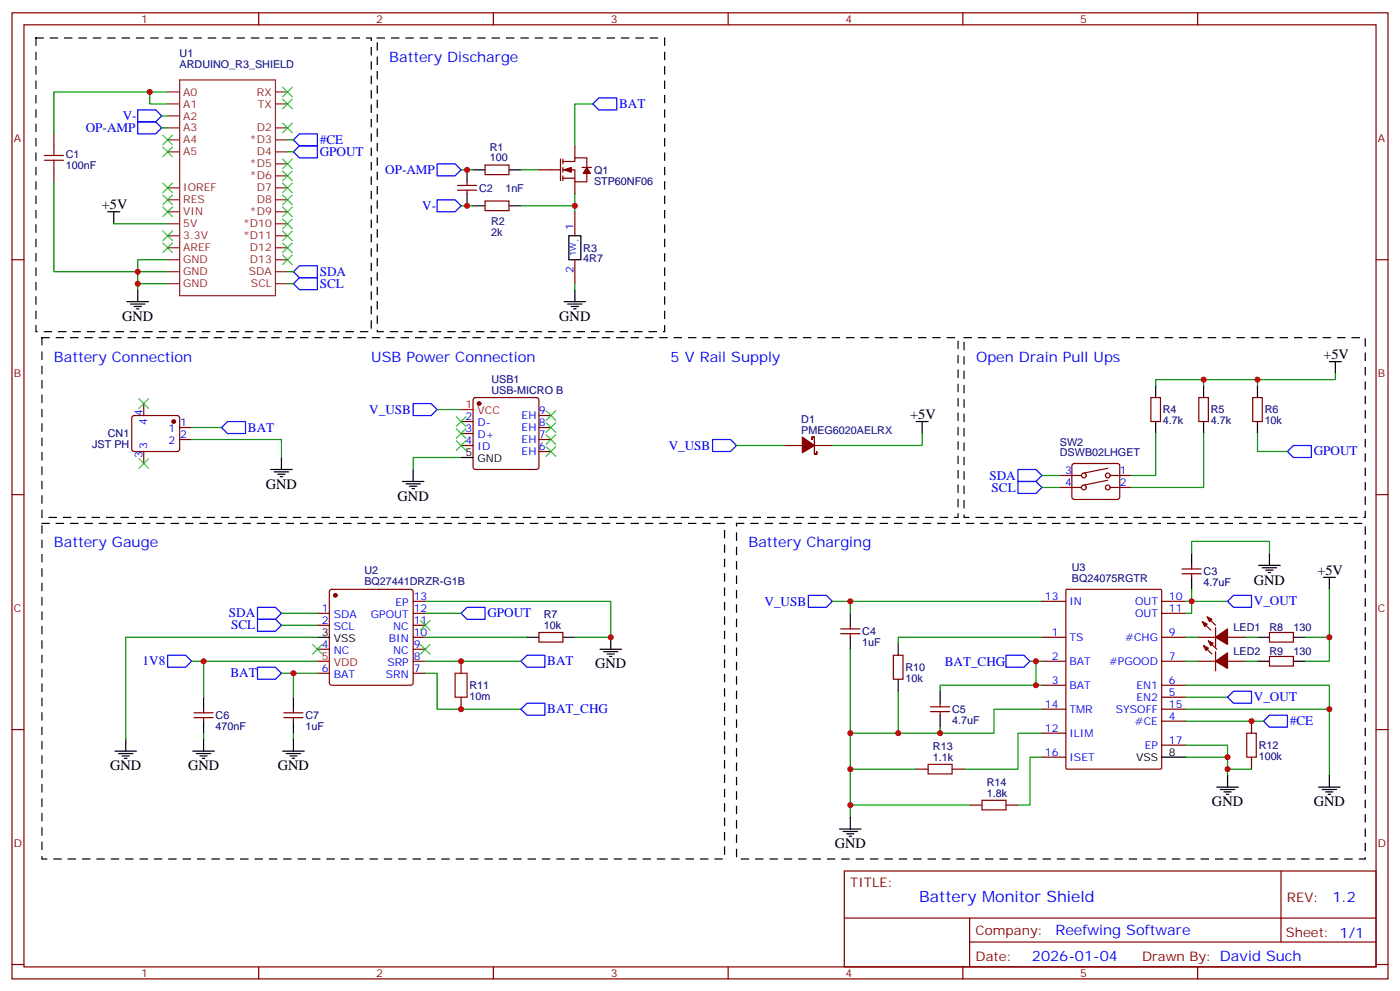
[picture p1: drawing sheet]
<svg xmlns="http://www.w3.org/2000/svg" width="412mm" height="292mm" viewBox="0 0 412 292" stroke-linecap="round" stroke-linejoin="round" font-family="sans-serif">
<g fill="none" stroke="#870000" stroke-width=".35">
<path d="M3.5 3.8h405.4v284.3h-405.4zM7.1 7.3h398.2v277.3h-398.2zM76.2 3.8v3.5M145.3 3.8v3.5M214.5 3.8v3.5M283.6 3.8v3.5M352.8 3.8v3.5M15.9 39.4v3.5M15.9 50v3.5M134.8 54.6h5.6M134.8 56h5.6M137.6 53.5v1.1"/>
<path d="M137.6 56v1M142.9 48.6h7v2.8h-7zM142.9 59.2h7v2.8h-7zM158.7 50h6.4M165.1 46.8v6.4M165.8 47.5h3.5v-1h3.6v2.8M165.8 50h3.5v3.5h3.6v-2.5M165.8 52.5h3.5M165.8 46.8v1.4M165.8 49.3v1.4M165.8 51.8v1.4M169.3 42.9v3.6"/>
<path d="M169.3 53.5v3.5M171.4 49.3h2.9M3.5 76.4h3.6M169.3 62.3v7.1M169.3 76.4v7.1M405.3 76.4h3.6M42.3 118.8v3.5M139.6 117.2l.5-.2h17.9l.5 .2 .2 .5v19.8l-.2 .5-.5 .2h-17.9l-.5-.3-.3-.4v-19.8zM339 117h2.8v7.1h-2.8zM353.1 117h2.9v7.1h-2.9zM369 117h2.8v7.1h-2.8zM39 122.5l.5-.2h12.7l.5 .2 .2 .5v9.5l-.7 .4-13-.1-.4-.6v-9.2z"/>
<path d="M42.3 132.9v3.5M52.9 125.8h3.5M52.9 129.4h3.5M135.8 124.1h3.5M135.8 127.6h3.5M135.8 131.1h3.5M158.7 125.8h3.6M158.7 129.4h3.6M158.7 122.3h3.6M158.7 132.9h3.6M231.1 131.1h5.3M239.2 128.7h.7z"/>
<path d="M239.2 128.7v.7zM239.9 133.6h.7zM239.9 128.7v4.9M239.9 131.1h5.3M240.6 132.9v.7zM312.2 139.9h6.4M316 136.6l.4-.2h12.7l.5 .2 .2 .5v9.5l-.7 .4-12.9-.1-.5-.6v-9.2zM326.3 137.8l-7 1.4M327 139.9h6.4M3.5 145.6h3.6M312.2 143.5h6.4M326.3 141.4l-7 1.4"/>
<path d="M327 143.5h6.4M405.3 145.6h3.6M97.2 173.7l.5-.2h23.3l.5 .2 .2 .5v26.8l-.2 .5-.5 .2h-23.3l-.5-.3-.2-.4v-26.8zM121.7 177h3.5M306.9 177h7.1M314 173.6l.3-.1h27.5l.3 .1 .1 52.4-.2 .3-27.7 .1-.3-.2zM342.2 177h7M348.2 167.5h5.6M348.2 168.9h5.6M351 166.4v1.1M351 168.9v1M93.5 180.5h3.5"/>
<path d="M93.5 184h3.5M93.5 191.1h3.5M93.5 198.2h3.5M121.7 180.5h3.5M121.7 184h3.5M121.7 191.1h3.5M121.7 198.2h3.5M121.7 194.6h3.5M121.7 187.6h3.5M135.8 194.6v3.6M158.7 186.2h7.1v2.8h-7.1zM247.6 185.1h5.7"/>
<path d="M247.6 186.5h5.7M250.5 184v1.1M250.5 186.5v1.1M263.2 192.9h2.8v7h-2.8zM306.9 194.6h7.1M306.9 187.6h7.1M342.2 180.5h7M342.2 194.6h7M342.2 187.6h7M352.8 194.6h5.3M352.8 187.6h5.3M354.2 183l2.5 2.5"/>
<path d="M354.5 190l2.5 2.5M355.6 181.6l2.5 2.4M356 188.6l2.4 2.5M358.1 184.7v5.7M358.1 191.8v5.6M361.6 194.6h5.3M361.6 187.6h5.3M373.9 186.2h7.1v2.8h-7.1zM373.9 193.2h7.1v2.8h-7.1zM3.5 214.7h3.6M57.1 209.8h5.7M57.1 211.2h5.7"/>
<path d="M60 208.7v1.1M60 211.2v1.1M83.6 209.8h5.7M83.6 211.2h5.7M86.4 208.7v1.1M86.4 211.2v1.1M135.8 205.2v3.5M274.1 208h5.7M274.1 209.4h5.7M276.9 207v1M276.9 209.4v1.1M306.9 201.7h7.1"/>
<path d="M306.9 215.8h7.1M306.9 208.7h7.1M342.2 201.7h7M342.2 212.3h7M342.2 205.2h7M342.2 208.7h7M342.2 219.3h7M368.7 212.3v3.5M405.3 214.7h3.6M269.9 226.4h3.5M280.5 226.4h3.5M285.8 237h3.5"/>
<path d="M296.3 237h3.6M306.9 222.8h7.1M368.7 222.8v3.6M248.7 256.4h156.6v28.2h-156.6zM377.3 256.4v20.9M248.7 270.2h156.5M285.6 277.3h119.6M285.6 270.2v14.1M3.5 283.9h3.6M76.2 284.6v3.5M145.3 284.6v3.5M214.5 284.6v3.5"/>
<path d="M283.6 284.6v3.5M352.8 284.6v3.5M405.3 283.9h3.6"/>
<circle cx="319.3" cy="139.9" r=".71"/>
<circle cx="326.3" cy="139.9" r=".71"/>
<circle cx="319.3" cy="143.5" r=".71"/>
<circle cx="326.3" cy="143.5" r=".71"/>
</g>
<g fill="none" stroke="#8c2424" stroke-width=".35">
<path d="M49.4 27.1h3.5M49.4 30.6h3.5M49.4 37.6h3.5M49.4 34.1h3.5M52.9 23.5h28.2v63.5h-28.2zM81.1 27.1h3.6M81.1 30.6h3.6M81.1 37.6h3.6M49.4 41.2h3.5M49.4 44.7h3.5M49.4 55.3h3.5M49.4 58.8h3.5"/>
<path d="M81.1 41.2h3.6M81.1 44.7h3.6M81.1 48.2h3.6M81.1 51.8h3.6M81.1 55.3h3.6M81.1 58.8h3.6M49.4 62.3h3.5M49.4 65.9h3.5M49.4 69.4h3.5M49.4 72.9h3.5M49.4 76.4h3.5M49.4 80h3.5"/>
<path d="M81.1 62.3h3.6M81.1 65.9h3.6M81.1 69.4h3.6M81.1 72.9h3.6M81.1 76.4h3.6M81.1 80h3.6M49.4 83.5h3.5M81.1 83.5h3.6"/>
</g>
<g fill="none" stroke="#3c3" stroke-width=".35">
<path d="M48 39.8l2.8 2.8M50.8 39.8l-2.8 2.8M83.3 25.6l2.8 2.9M83.3 29.2l2.8 2.8M83.3 36.2l2.8 2.9M86.1 25.6l-2.8 2.9M86.1 29.2l-2.8 2.8M86.1 36.2l-2.8 2.9M48 53.9l2.8 2.8M48 43.3l2.8 2.8M48 57.4l2.8 2.8M50.8 53.9l-2.8 2.8"/>
<path d="M50.8 43.3l-2.8 2.8M50.8 57.4l-2.8 2.8M83.3 46.8l2.8 2.8M83.3 50.3l2.8 2.9M83.3 53.9l2.8 2.8M83.3 57.4l2.8 2.8M86.1 46.8l-2.8 2.8M86.1 50.3l-2.8 2.9M86.1 53.9l-2.8 2.8M86.1 57.4l-2.8 2.8M48 71.5l2.8 2.8M48 68l2.8 2.8"/>
<path d="M48 60.9l2.8 2.8M50.8 60.9l-2.8 2.8M50.8 71.5l-2.8 2.8M50.8 68l-2.8 2.8M83.3 60.9l2.8 2.8M83.3 64.5l2.8 2.8M83.3 68l2.8 2.8M83.3 71.5l2.8 2.8M83.3 75l2.8 2.9M86.1 75l-2.8 2.9M86.1 60.9l-2.8 2.8M86.1 64.5l-2.8 2.8"/>
<path d="M86.1 68l-2.8 2.8M86.1 71.5l-2.8 2.8M40.9 117.4l2.8 2.8M43.7 117.4l-2.8 2.8M40.9 135l2.8 2.8M43.7 135l-2.8 2.8M134.4 122.7l2.8 2.8M134.4 126.2l2.8 2.8M134.4 129.7l2.8 2.8M137.2 122.7l-2.8 2.8M137.2 126.2l-2.8 2.8M137.2 129.7l-2.8 2.8"/>
<path d="M160.9 120.9l2.8 2.8M160.9 124.4l2.8 2.8M160.9 128l2.8 2.8M160.9 131.5l2.8 2.8M163.7 120.9l-2.8 2.8M163.7 124.4l-2.8 2.8M163.7 128l-2.8 2.8M163.7 131.5l-2.8 2.8M92.1 189.7l2.8 2.8M94.9 189.7l-2.8 2.8M123.8 182.6l2.8 2.9M123.8 189.7l2.8 2.8"/>
<path d="M126.6 182.6l-2.8 2.9M126.6 189.7l-2.8 2.8"/>
</g>
<g fill="#870000" stroke="#870000" stroke-width=".35">
<path d="M354.2 183l1.4 .7-.7 .7z"/>
<path d="M355.6 181.6l1.4 .7-.7 .7z"/>
<path d="M358.1 187.6l3.5-2.5v4.6z"/>
<path d="M354.5 190l1.5 .7-.8 .8z"/>
<path d="M356 188.6l1.4 .7-.7 .7z"/>
<path d="M358.1 194.6l3.5-2.4v4.5z"/>
<path d="M166.2 50l2.1-.7v1.4z"/>
<path d="M172.9 49.3l1 1.7h-2.1z"/>
<path d="M236.4 128.7l3.5 2.4-3.5 2.1z"/>
<circle cx="51.2" cy="124.1" r=".53"/>
<circle cx="98.8" cy="175.2" r=".53"/>
<circle cx="141.1" cy="118.8" r=".53"/>
</g>
<g fill="none" stroke="#000" stroke-width=".35">
<path d="M137.6 50v3.5M137.6 57v3.6M139.3 50h3.6M149.9 50h3.6M31.7 62.3h3.6M33.5 62.3v3.6M139.3 60.6h3.6M149.9 60.6h3.6M167.6 69.4h3.5v7h-3.5zM37.4 88.8h6.3M38.5 89.5h4.2M39.5 90.2h2.1"/>
<path d="M40.2 90.9h.7M40.6 85.3v3.5M166.2 88.8h6.3M167.2 89.5h4.2M168.3 90.2h2.1M169 90.9h.7M169.3 85.3v3.5M340.4 113.5v3.5M354.5 113.5v3.5M370.4 113.5v3.5M391.6 106.4h3.5M393.3 106.4v3.6"/>
<path d="M79.7 138.2h6.4M80.8 138.9h4.2M81.8 139.6h2.2M82.9 134.7v3.5M121.7 138.2v3.5M135.8 134.7h3.5M269.9 124.1h3.5M271.6 124.1v3.5M340.4 124.1v3.5M354.5 124.1v3.5M370.4 124.1v3.5M82.5 140.3h.8"/>
<path d="M118.5 141.7h6.4M119.6 142.4h4.2M120.6 143.1h2.2M121.4 143.8h.7M351 162.9v3.5M351 169.9v3.6M370.8 166.4h6.3M371.8 167.1h4.3M372.9 167.8h2.1M373.6 168.5h.7M373.9 162.9v3.5M389.8 169.9h3.5"/>
<path d="M391.6 169.9v3.6M93.5 187.6h3.5M155.2 187.6h3.5M165.8 187.6h3.5M176.7 191.1h6.4M177.8 191.8h4.2M178.9 192.5h2.1M179.6 193.2h.7M179.9 187.6v3.5M250.5 180.5v3.5M250.5 187.6v3.5M264.6 189.3v3.6"/>
<path d="M264.6 199.9v3.5M370.4 187.6h3.5M370.4 194.6h3.5M381 187.6h3.5M381 194.6h3.5M37 217.6v3.5M60 205.2v3.5M60 212.3v3.5M60 217.6v3.5M86.4 205.2v3.5M86.4 212.3v3.5M86.4 217.6v3.5"/>
<path d="M276.9 203.4v3.6M276.9 210.5v3.5M33.9 221.1h6.3M34.9 221.8h4.3M36 222.5h2.1M36.7 223.2h.7M56.8 221.1h6.3M57.9 221.8h4.2M58.9 222.5h2.1M59.6 223.2h.7M83.3 221.1h6.3M84.3 221.8h4.2"/>
<path d="M85.4 222.5h2.1M86.1 223.2h.7M342.2 222.8h7M358.4 231.7h6.4M359.5 232.4h4.2M360.5 233.1h2.2M361.2 233.8h.7M361.6 228.1v3.6M388.4 231.7h6.4M389.5 232.4h4.2M390.5 233.1h2.1M391.2 233.8h.7"/>
<path d="M391.6 228.1v3.6M247.3 244h6.3M248.4 244.7h4.2M249.4 245.4h2.1M250.1 246.1h.7M250.5 240.5v3.5"/>
</g>
<path d="M135.8 120.5h3.5M93.5 194.6h3.5" fill="none" stroke="#f00" stroke-width=".35"/>
<g fill="none" stroke="#00f" stroke-width=".35">
<path d="M40.6 35.9h5.3l1.7 1.7-1.7 1.8h-5.3zM40.6 32.3h5.3l1.7 1.8-1.7 1.8h-5.3zM176.4 28.8h5.3v3.5h-5.3l-1.8-1.7zM86.4 41.2l1.8-1.8h5.3v3.5h-5.3zM88.2 42.9h5.3v3.6h-5.3l-1.8-1.8zM128.8 48.2h5.3l1.7 1.8-1.7 1.8h-5.3zM128.8 58.8h5.3l1.7 1.8-1.7 1.7h-5.3zM88.2 78.2h5.3v3.5h-5.3l-1.8-1.7zM86.4 83.5l1.8-1.8h5.3v3.6h-5.3zM121.7 118.8h5.3l1.8 1.7-1.8 1.8h-5.3zM67 124.1h5.3v3.5h-5.3l-1.7-1.8zM209.9 129.4h5.3l1.8 1.7-1.8 1.8h-5.3z"/>
<path d="M299.9 138.2h5.3l1.7 1.7-1.7 1.8h-5.3zM381 131.1h5.3v3.6h-5.3l-1.8-1.8zM299.9 141.7h5.3l1.7 1.8-1.7 1.7h-5.3zM75.8 178.8h5.3l1.8 1.7-1.8 1.8h-5.3zM137.6 178.8h5.3v3.5h-5.3l-1.8-1.8zM238.1 175.2h5.3l1.8 1.8-1.8 1.8h-5.3zM361.6 177l1.8-1.8h5.3v3.6h-5.3zM49.4 192.9h5.3l1.7 1.7-1.7 1.8h-5.3zM75.8 196.4h5.3l1.8 1.8-1.8 1.7h-5.3zM75.8 182.3h5.3l1.8 1.7-1.8 1.8h-5.3zM155.2 192.9h5.3v3.5h-5.3l-1.7-1.8zM296.3 192.9h5.3l1.8 1.7-1.8 1.8h-5.3z"/>
<path d="M153.5 208.7l1.7-1.7h5.3v3.5h-5.3zM363.4 203.4h5.3v3.6h-5.3l-1.8-1.8zM373.9 210.5h5.3v3.5h-5.3l-1.7-1.7z"/>
</g>
<g fill="none" stroke="#008700" stroke-width=".35">
<path d="M44.1 27.1v3.5h5.3M47.6 34.1h1.8M47.6 37.6h1.8M49.4 27.1h-33.5v12.3M174.6 30.6h-5.3v12.3M15.9 53.5v26.5h24.7v-3.6h8.8M84.7 41.2h1.7M84.7 44.7h1.7M135.8 50h3.5M153.5 50h5.2M169.3 57v5.3M33.5 65.9h15.9"/>
<path d="M49.4 80h-8.8v3.5M84.7 80h1.7M135.8 60.6h3.5M153.5 60.6h15.8M49.4 83.5h-8.8v1.8M84.7 83.5h1.7M169.3 83.5v1.8M354.5 111.7v1.8M370.4 111.7h-30v1.8M393.3 110v1.7h-22.9v1.8M56.4 129.4h26.5v5.3M56.4 125.8h8.9"/>
<path d="M128.8 120.5h7M135.8 134.7h-14.1v3.5M217 131.1h14.1M271.6 127.6v3.5h-26.4M306.9 139.9h5.3M340.4 127.6v12.3h-7M354.5 127.6v15.9h-21.1M370.4 127.6v5.3h8.8M306.9 143.5h5.3M125.2 177h54.7v10.6h-10.6M245.2 177h61.7M250.5 177v3.5"/>
<path d="M349.2 177h12.4M351 173.5v7h-1.8M351 162.9v-3.6h22.9v3.6M391.6 173.5v14.1h-7.1M56.4 194.6h37.1M60 194.6v10.6M82.9 198.2h3.5M82.9 180.5h10.6M82.9 184h10.6M93.5 198.2h-7.1v7M93.5 187.6h-56.5v30M125.2 198.2h3.6v10.5h24.7"/>
<path d="M125.2 194.6h28.3M125.2 180.5h10.6M125.2 187.6h30M250.5 191.1v49.4M303.4 194.6h3.5M305.2 194.6v7.1M306.9 187.6h-42.3v1.7M349.2 194.6h3.6M349.2 187.6h3.6M366.9 194.6h3.5M366.9 187.6h3.5M391.6 187.6v7h-7.1"/>
<path d="M60 215.8v1.8M86.4 215.8v1.8M264.6 203.4v12.4M276.9 214v1.8h-26.4M306.9 201.7h-30v1.7M306.9 208.7h-14.1v7.1h-15.9M306.9 215.8h-7v10.6h-15.9M349.2 219.3h12.4v3.5M349.2 212.3h23M349.2 201.7h42.4v26.4M349.2 205.2h12.4M349.2 208.7h42.4"/>
<path d="M250.5 226.4h19.4M250.5 237h35.3M306.9 222.8h-3.5v14.2h-3.5M349.2 222.8h12.4v5.3M361.6 226.4h7.1"/>
</g>
<path d="M13.1 47.2h5.6M13.1 45.8h5.6M15.9 42.9v2.9M15.9 47.2v2.8M134.1 198.2h3.5v7h-3.5zM367.2 215.8h2.9v7h-2.9zM273.4 225h7.1v2.8h-7.1zM289.3 235.5h7v2.9h-7z" fill="none" stroke="#a10000" stroke-width=".35"/>
<path d="M10.6 11.2h98.8v86.4h-98.8zM111.1 11.2h84.7v86.4h-84.7zM12.3 99.4h269.9v52.9h-269.9zM284 99.4h118.2v52.9h-118.2zM12.3 154.1h201.1v98.7h-201.1zM217 154.1h185.2v98.7h-185.2z" fill="none" stroke="#000" stroke-width=".35" stroke-dasharray="2.1 2.1"/>
<g fill="#c00">
<circle cx="86.4" cy="198.2" r=".88"/>
<circle cx="250.5" cy="177" r=".88"/>
<circle cx="250.5" cy="215.8" r=".88"/>
<circle cx="264.6" cy="215.8" r=".88"/>
<circle cx="276.9" cy="215.8" r=".88"/>
<circle cx="250.5" cy="226.4" r=".88"/>
<circle cx="250.5" cy="237" r=".88"/>
<circle cx="40.6" cy="83.5" r=".88"/>
<circle cx="40.6" cy="80" r=".88"/>
<circle cx="361.6" cy="222.8" r=".88"/>
<circle cx="60" cy="194.6" r=".88"/>
<circle cx="351" cy="177" r=".88"/>
<circle cx="391.6" cy="187.6" r=".88"/>
<circle cx="368.7" cy="212.3" r=".88"/>
<circle cx="361.6" cy="226.4" r=".88"/>
<circle cx="391.6" cy="208.7" r=".88"/>
<circle cx="137.6" cy="50" r=".88"/>
<circle cx="137.6" cy="60.6" r=".88"/>
<circle cx="169.3" cy="60.6" r=".88"/>
<circle cx="44.1" cy="27.1" r=".88"/>
<circle cx="135.8" cy="208.7" r=".88"/>
<circle cx="135.8" cy="194.6" r=".88"/>
<circle cx="305.2" cy="201.7" r=".88"/>
<circle cx="305.2" cy="194.6" r=".88"/>
<circle cx="179.9" cy="187.6" r=".88"/>
<circle cx="370.4" cy="111.7" r=".88"/>
<circle cx="354.5" cy="111.7" r=".88"/>
</g>
<text font-size="4.6" fill="#00f" x="270.8" y="265.4">Battery Monitor Shield</text>
<g font-size="4.2" fill="#00f">
<text x="114.7" y="18.2">Battery Discharge</text>
<text x="15.9" y="106.4">Battery Connection</text>
<text x="109.4" y="106.4">USB Power Connection</text>
<text x="197.6" y="106.4">5 V Rail Supply</text>
<text x="287.5" y="106.4">Open Drain Pull Ups</text>
<text x="15.9" y="161.1">Battery Gauge</text>
<text x="220.5" y="161.1">Battery Charging</text>
<text x="392.5" y="265.6">1.2</text>
<text x="310.9" y="275.2">Reefwing Software</text>
<text x="304" y="283">2026-01-04</text>
</g>
<g font-size="4.2">
<text x="30" y="61.6">+5V</text>
<text x="36" y="94.4">GND</text>
<text x="164.7" y="94.4">GND</text>
<text x="389.8" y="105.7">+5V</text>
<text x="268.1" y="123.4">+5V</text>
<text x="78.3" y="143.8">GND</text>
<text x="117.1" y="147.4">GND</text>
<text x="369.4" y="172">GND</text>
<text x="388.1" y="169.2">+5V</text>
<text x="175.3" y="196.7">GND</text>
<text x="32.5" y="226.7">GND</text>
<text x="55.4" y="226.7">GND</text>
<text x="81.8" y="226.7">GND</text>
<text x="357" y="237.3">GND</text>
<text x="387" y="237.3">GND</text>
<text x="245.9" y="249.7">GND</text>
</g>
<g font-size="3.9" fill="#00f">
<text x="36.2" y="35.4">V-</text>
<text x="182.4" y="31.8">BAT</text>
<text x="25.3" y="38.9">OP-AMP</text>
<text x="94.2" y="45.9">GPOUT</text>
<text x="94.2" y="42.4">#CE</text>
<text x="113.5" y="51.2">OP-AMP</text>
<text x="124.4" y="61.8">V-</text>
<text x="94.2" y="81.2">SDA</text>
<text x="94.2" y="84.7">SCL</text>
<text x="108.8" y="121.8">V_USB</text>
<text x="73" y="127">BAT</text>
<text x="197" y="132.4">V_USB</text>
<text x="387" y="134.1">GPOUT</text>
<text x="291.4" y="141.2">SDA</text>
<text x="292.1" y="144.7">SCL</text>
<text x="225.2" y="178.2">V_USB</text>
<text x="369.4" y="178.2">V_OUT</text>
<text x="67.4" y="181.7">SDA</text>
<text x="68.1" y="185.3">SCL</text>
<text x="143.6" y="181.7">GPOUT</text>
<text x="42" y="195.8">1V8</text>
<text x="161.2" y="195.8">BAT</text>
<text x="278.3" y="195.9">BAT_CHG</text>
<text x="67.9" y="199.4">BAT</text>
<text x="161.2" y="209.9">BAT_CHG</text>
<text x="369.4" y="206.4">V_OUT</text>
<text x="379.9" y="213.5">#CE</text>
</g>
<g font-size="3.9" fill="#800">
<text x="250.5" y="260.9">TITLE:</text>
<text x="379.1" y="265.6">REV:</text>
<text x="287.4" y="275.1">Company:</text>
<text x="378.7" y="275.8">Sheet: 1/1</text>
<text x="287.4" y="282.8">Date:</text>
<text x="336.4" y="282.9">Drawn By: David Such</text>
</g>
<g font-size="3.2" fill="#800">
<text x="41.6" y="6.8">1</text>
<text x="110.8" y="6.8">2</text>
<text x="179.9" y="6.8">3</text>
<text x="249.1" y="6.8">4</text>
<text x="318.2" y="6.8">5</text>
<text x="4.1" y="41.9">A</text>
<text x="405.9" y="41.9">A</text>
<text x="4.1" y="111">B</text>
<text x="405.9" y="111">B</text>
<text x="4.1" y="180.2">C</text>
<text x="405.9" y="180.2">C</text>
<text x="4.1" y="249.3">D</text>
<text x="405.9" y="249.3">D</text>
<text x="41.6" y="287.6">1</text>
<text x="110.8" y="287.6">2</text>
<text x="179.9" y="287.6">3</text>
<text x="249.1" y="287.6">4</text>
<text x="318.2" y="287.6">5</text>
</g>
<g font-size="3.2" fill="#000080">
<text x="52.9" y="16.8">U1</text>
<text x="52.9" y="20">ARDUINO_R3_SHIELD</text>
<text x="19.4" y="46.5">C1</text>
<text x="144.3" y="47.5">100</text>
<text x="144.3" y="44.3">R1</text>
<text x="19.4" y="49.6">100nF</text>
<text x="175" y="51.2">Q1</text>
<text x="141.1" y="56.4">C2</text>
<text x="148.9" y="56.4">1nF</text>
<text x="175" y="54.3">STP60NF06</text>
<text x="144.6" y="69.4">2k</text>
<text x="144.6" y="66.2">R2</text>
<text x="171.8" y="77.2">4R7</text>
<text x="171.8" y="74.1">R3</text>
<text x="144.7" y="112.6">USB1</text>
<text x="144.7" y="115.9">USB-MICRO B</text>
<text x="236" y="124.5">D1</text>
<text x="342.5" y="124.9">4.7k</text>
<text x="342.5" y="121.7">R4</text>
<text x="356.7" y="124.9">4.7k</text>
<text x="356.7" y="121.7">R5</text>
<text x="372.5" y="124.9">10k</text>
<text x="372.5" y="121.7">R6</text>
<text x="27.2" y="132">JST PH</text>
<text x="31.7" y="128.7">CN1</text>
<text x="236" y="127.6">PMEG6020AELRX</text>
<text x="312.2" y="131.1">SW2</text>
<text x="312.2" y="134.3">DSWB02LHGET</text>
<text x="107.3" y="172.3">BQ27441DRZR-G1B</text>
<text x="107.3" y="169.1">U2</text>
<text x="315.7" y="171.4">BQ24075RGTR</text>
<text x="315.7" y="168.2">U3</text>
<text x="354.5" y="172.5">4.7uF</text>
<text x="354.5" y="169.3">C3</text>
<text x="160.2" y="185.1">10k</text>
<text x="160.2" y="181.9">R7</text>
<text x="363.4" y="185.8">LED1</text>
<text x="373.9" y="185.8">R8</text>
<text x="381" y="185.8">130</text>
<text x="254" y="190.2">1uF</text>
<text x="254" y="186.9">C4</text>
<text x="266.7" y="197.5">R10</text>
<text x="363.4" y="192.9">LED2</text>
<text x="373.9" y="192.9">R9</text>
<text x="381" y="192.9">130</text>
<text x="138.3" y="202.8">R11</text>
<text x="266.7" y="200.8">10k</text>
<text x="138.3" y="206">10m</text>
<text x="280.5" y="209.9">C5</text>
<text x="63.5" y="214.9">470nF</text>
<text x="63.5" y="211.6">C6</text>
<text x="90" y="214.9">1uF</text>
<text x="90" y="211.6">C7</text>
<text x="280.5" y="213.1">4.7uF</text>
<text x="274.8" y="220.7">R13</text>
<text x="370.8" y="220.5">R12</text>
<text x="274.8" y="223.9">1.1k</text>
<text x="370.8" y="223.7">100k</text>
<text x="290.7" y="231.3">R14</text>
<text x="290.7" y="234.5">1.8k</text>
</g>
<g font-size="3.2" fill="#8d2323">
<text x="54" y="28.1">A0</text>
<text x="75.7" y="28.1">RX</text>
<text x="54" y="31.6">A1</text>
<text x="54" y="35.2">A2</text>
<text x="75.9" y="31.6">TX</text>
<text x="54" y="38.7">A3</text>
<text x="75.6" y="38.7">D2</text>
<text x="54" y="42.2">A4</text>
<text x="54" y="45.8">A5</text>
<text x="73.6" y="42.2">*D3</text>
<text x="75.6" y="45.8">D4</text>
<text x="73.6" y="49.3">*D5</text>
<text x="73.6" y="52.8">*D6</text>
<text x="54" y="59.9">RES</text>
<text x="54" y="56.3">IOREF</text>
<text x="75.6" y="56.3">D7</text>
<text x="75.6" y="59.9">D8</text>
<text x="54" y="63.4">VIN</text>
<text x="73.6" y="63.4">*D9</text>
<text x="54" y="66.9">5V</text>
<text x="54" y="70.4">3.3V</text>
<text x="71.6" y="66.9">*D10</text>
<text x="71.6" y="70.4">*D11</text>
<text x="54" y="74">AREF</text>
<text x="54" y="77.5">GND</text>
<text x="73.6" y="74">D12</text>
<text x="73.6" y="77.5">D13</text>
<text x="54" y="81">GND</text>
<text x="73.3" y="81">SDA</text>
<text x="54" y="84.6">GND</text>
<text x="73.9" y="84.6">SCL</text>
</g>
<g font-size="3.2" fill="#00f">
<text x="169" y="67.6" transform="rotate(-90 169 67.6)">1</text>
<text x="170.4" y="71.3" transform="rotate(-90 170.4 71.3)">.</text>
<text x="169" y="80.2" transform="rotate(-90 169 80.2)">2</text>
<text x="42" y="122.3" transform="rotate(-90 42 122.3)">4</text>
<text x="43.4" y="125" transform="rotate(-90 43.4 125)">4</text>
<text x="53.1" y="125.5">1</text>
<text x="137.2" y="123.7">2</text>
<text x="140.7" y="125.5">D-</text>
<text x="153.7" y="123.4">EH</text>
<text x="158.7" y="122">9</text>
<text x="158.7" y="125.5">8</text>
<text x="49.6" y="127.2">1</text>
<text x="49.6" y="130.8">2</text>
<text x="53.1" y="129">2</text>
<text x="137.2" y="127.2">3</text>
<text x="137.2" y="130.8">4</text>
<text x="140.7" y="129">D+</text>
<text x="153.7" y="126.9">EH</text>
<text x="153.7" y="130.4">EH</text>
<text x="158.7" y="129">7</text>
<text x="42" y="134.9" transform="rotate(-90 42 134.9)">3</text>
<text x="43.4" y="132.2" transform="rotate(-90 43.4 132.2)">3</text>
<text x="140.7" y="132.5">ID</text>
<text x="153.7" y="133.9">EH</text>
<text x="158.7" y="132.5">6</text>
<text x="313.7" y="139.6">3</text>
<text x="313.7" y="143.1">4</text>
<text x="329.8" y="139.6">1</text>
<text x="329.8" y="143.1">2</text>
<text x="116.5" y="178.4">EP</text>
<text x="121.9" y="176.6">13</text>
<text x="307.8" y="176.6">13</text>
<text x="315" y="178">IN</text>
<text x="334.4" y="178">OUT</text>
<text x="344.3" y="176.6">10</text>
<text x="94.8" y="180.2">1</text>
<text x="94.8" y="183.7">2</text>
<text x="98.3" y="181.9">SDA</text>
<text x="98.3" y="185.5">SCL</text>
<text x="109.3" y="181.9">GPOUT</text>
<text x="115.8" y="185.5">NC</text>
<text x="121.9" y="183.7">11</text>
<text x="121.9" y="180.2">12</text>
<text x="334.4" y="181.6">OUT</text>
<text x="344.3" y="180.2">11</text>
<text x="94.8" y="190.7">4</text>
<text x="114.5" y="189">BIN</text>
<text x="121.9" y="190.7">9</text>
<text x="121.9" y="187.2">10</text>
<text x="309.8" y="187.2">1</text>
<text x="315" y="188.6">TS</text>
<text x="331.5" y="188.6">#CHG</text>
<text x="344.3" y="187.2">9</text>
<text x="94.8" y="197.8">6</text>
<text x="98.3" y="192.5">NC</text>
<text x="114.1" y="196">SRP</text>
<text x="115.8" y="192.5">NC</text>
<text x="121.9" y="197.8">7</text>
<text x="121.9" y="194.3">8</text>
<text x="309.8" y="194.3">2</text>
<text x="315" y="195.7">BAT</text>
<text x="326.7" y="195.7">#PGOOD</text>
<text x="344.3" y="194.3">7</text>
<text x="98.3" y="199.6">BAT</text>
<text x="113.7" y="199.6">SRN</text>
<text x="309.8" y="201.3">3</text>
<text x="315" y="202.7">BAT</text>
<text x="334.7" y="202.7">EN1</text>
<text x="344.3" y="201.3">6</text>
<text x="307.8" y="208.4">14</text>
<text x="315" y="209.8">TMR</text>
<text x="328.7" y="209.8">SYSOFF</text>
<text x="334.7" y="206.3">EN2</text>
<text x="344.3" y="204.9">5</text>
<text x="344.3" y="208.4">15</text>
<text x="307.8" y="215.4">12</text>
<text x="334.3" y="213.3">#CE</text>
<text x="344.3" y="211.9">4</text>
<text x="315" y="216.9">ILIM</text>
<text x="337.2" y="220.4">EP</text>
<text x="344.3" y="219">17</text>
<text x="307.8" y="222.5">16</text>
<text x="315" y="223.9">ISET</text>
</g>
<g font-size="3.2" fill="#f00">
<text x="137.2" y="120.2">1</text>
<text x="140.7" y="122">VCC</text>
<text x="94.8" y="194.3">5</text>
<text x="98.3" y="196">VDD</text>
</g>
<g font-size="3.2">
<text x="137.2" y="134.3">5</text>
<text x="140.7" y="136.1">GND</text>
<text x="94.8" y="187.2">3</text>
<text x="98.3" y="189">VSS</text>
<text x="334.6" y="223.9">VSS</text>
<text x="344.3" y="222.5">8</text>
</g>
<text font-size="2.5" fill="#00f" x="169.6" y="75.4" transform="rotate(-90 169.6 75.4)">1W</text>
</svg>
